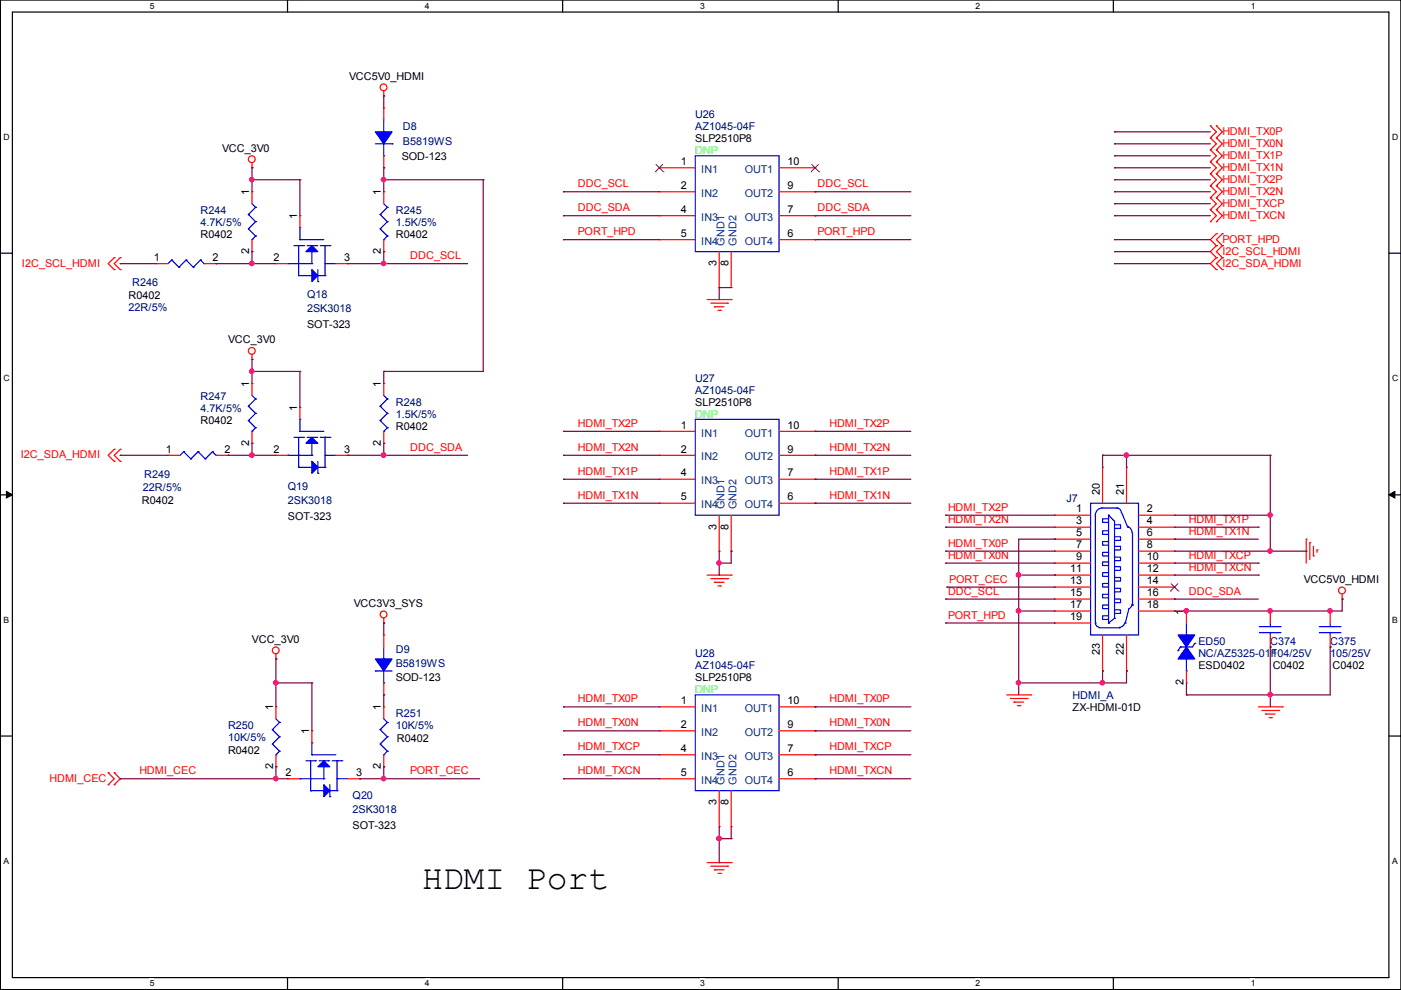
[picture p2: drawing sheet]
<svg xmlns="http://www.w3.org/2000/svg" width="297mm" height="210mm" viewBox="0 0 297 210" stroke-linecap="round" stroke-linejoin="round" font-family="sans-serif">
<path d="M.1 0h296.9v209.8h-296.9zM2.6 2.6h291.9v204.7h-291.9z" fill="none" stroke="#000" stroke-width=".25"/>
<g fill="#fff">
<path d="M31.7 .3h1v1.9h-1z"/>
<path d="M31.7 207.5h1v2h-1z"/>
</g>
<path d="M61 0v2.6M61 207.3v2.5" fill="none" stroke="#000" stroke-width=".25"/>
<g fill="#fff">
<path d="M90.1 .3h.9v1.9h-.9z"/>
<path d="M90.1 207.5h.9v2h-.9z"/>
</g>
<path d="M119.3 0v2.6M119.3 207.3v2.5" fill="none" stroke="#000" stroke-width=".25"/>
<g fill="#fff">
<path d="M148.4 .3h1v1.9h-1z"/>
<path d="M148.4 207.5h1v2h-1z"/>
</g>
<path d="M177.7 0v2.6M177.7 207.3v2.5" fill="none" stroke="#000" stroke-width=".25"/>
<g fill="#fff">
<path d="M206.8 .3h1v1.9h-1z"/>
<path d="M206.8 207.5h1v2h-1z"/>
</g>
<path d="M236.1 0v2.6M236.1 207.3v2.5" fill="none" stroke="#000" stroke-width=".25"/>
<g fill="#fff">
<path d="M265.2 .3h.9v1.9h-.9z"/>
<path d="M265.2 207.5h.9v2h-.9z"/>
<path d="M.8 28.1h1.1v2h-1.1z"/>
<path d="M295.1 28.1h1.2v2h-1.2z"/>
<path d="M.8 79.3h1.1v1.9h-1.1z"/>
<path d="M295.1 79.3h1.2v1.9h-1.2z"/>
</g>
<path d="M.1 53.7h2.5M294.5 53.7h2.5" fill="none" stroke="#000" stroke-width=".25"/>
<g fill="#fff">
<path d="M.8 130.5h1.1v1.9h-1.1z"/>
<path d="M295.1 130.5h1.1v1.9h-1.1z"/>
</g>
<path d="M.1 104.9h2.5M294.5 104.9h2.5" fill="none" stroke="#000" stroke-width=".25"/>
<path d="M1.4 104.2l1.2 .7-1.2 .7zM294.5 104.9l1.2-.7v1.4z" fill="#000" stroke="#000" stroke-width=".21"/>
<g fill="#fff">
<path d="M.8 181.6h1v2h-1z"/>
<path d="M295.1 181.6h1.1v2h-1.1z"/>
</g>
<path d="M.1 156.1h2.5M294.5 156.1h2.5" fill="none" stroke="#000" stroke-width=".25"/>
<g fill="none" stroke="#f00" stroke-width=".25">
<path d="M81.4 19.3v1M53.4 35.6h.1M53.4 34.6v1M81.4 20.3h.1M81.4 22.9h.1M81.4 35.6h.1M81.4 22.9v2.5M81.4 33v2.6M139.8 35.6h.1M139.8 35.6h7.6M165.2 35.6h7.6M172.8 35.6h.1"/>
<path d="M256.6 31.8h.1M256.6 29.2h.1M256.6 26.7h.1M256.6 34.3h.1M256.6 36.8h.1M256.6 39.4h.1M256.6 29.2l1.3 1.3-1.3 1.3M256.6 26.7l1.3 1.3-1.3 1.2M256.6 31.8l1.3 1.2-1.3 1.3M256.6 34.3l1.3 1.3-1.3 1.2M256.6 36.8l1.3 1.3-1.3 1.3M256.6 39.4l1.3 1.3-1.3 1.2"/>
<path d="M257.9 31.8h.1M257.9 29.2h.1M257.9 26.7h.1M257.9 34.3h.1M257.9 36.8h.1M257.9 39.4h.1M257.9 29.2l1.3 1.3-1.3 1.3M257.9 26.7l1.3 1.3-1.3 1.2M257.9 31.8l1.3 1.2-1.3 1.3M257.9 34.3l1.3 1.3-1.3 1.2M257.9 36.8l1.3 1.3-1.3 1.3M257.9 39.4l1.3 1.3-1.3 1.2"/>
<path d="M24.2 54.6h.1M24.2 57.2h.1M24.2 54.6l-1.3 1.3 1.3 1.3M25.5 54.6h.1M25.5 57.2h.1M25.5 54.6l-1.3 1.3 1.3 1.3M33.1 55.9h.1M33.1 55.9h2.5M43.3 55.9h2.5M45.8 55.9h.1M53.4 40.7h.1M53.4 53.4h.1"/>
<path d="M53.4 40.7v2.5M53.4 50.8v2.6M58.5 55.9h.1M58.5 55.9h2.5M63.6 45.7h.1M63.6 45.7v2.6M71.2 55.9h2.5M73.7 55.9h.1M81.4 40.7h.1M81.4 53.4h.1M81.4 40.7v2.5M81.4 50.8v2.6"/>
<path d="M139.8 40.7h.1M139.8 45.7h.1M139.8 50.8h.1M139.8 40.7h7.6M139.8 45.7h7.6M139.8 50.8h7.6M152.5 53.4v7.6M155 53.4v7.6M165.2 40.7h7.6M165.2 45.7h7.6M165.2 50.8h7.6M172.8 50.8h.1"/>
<path d="M172.8 45.7h.1M172.8 40.7h.1M256.6 41.9h.1M256.6 44.5h.1M256.6 47h.1M256.6 41.9l1.3 1.3-1.3 1.3M256.6 44.5l1.3 1.2-1.3 1.3M257.9 41.9h.1M257.9 44.5h.1M257.9 47h.1M257.9 49.5h.1M257.9 52.1h.1"/>
<path d="M257.9 54.6h.1M257.9 57.2h.1M257.9 41.9l1.3 1.3-1.3 1.3M257.9 44.5l1.3 1.2-1.3 1.3M257.9 49.5l-1.3 1.3 1.3 1.3M257.9 52.1l-1.3 1.3 1.3 1.2M257.9 54.6l-1.3 1.3 1.3 1.3M259.2 52.1h.1M259.2 49.5h.1M259.2 54.6h.1M259.2 57.2h.1M259.2 49.5l-1.3 1.3 1.3 1.3"/>
<path d="M259.2 52.1l-1.3 1.3 1.3 1.2M259.2 54.6l-1.3 1.3 1.3 1.3M53.4 76.2h.1M53.4 75.2v1M149.9 63.5h5.1M150.7 64.3h3.6M151.5 65h.1M151.5 65h2M152.2 65.8h.5M152.5 61h.1M152.7 65.8h.1M154.3 64.3h.1"/>
<path d="M155 63.5h.1M155 61h.1M24.2 95.3h.1M24.2 97.8h.1M24.2 95.3l-1.3 1.2 1.3 1.3M25.5 95.3h.1M25.5 97.8h.1M25.5 95.3l-1.3 1.2 1.3 1.3M35.6 96.5h.1M35.6 96.5h2.6M45.8 96.5h2.5M48.3 96.5h.1"/>
<path d="M53.4 81.3h.1M53.4 94h.1M53.4 81.3v2.5M53.4 91.5v2.5M58.5 96.5h.1M58.5 96.5h2.5M63.6 86.4h.1M63.6 86.4v2.5M71.2 96.5h2.5M73.7 96.5h.1M81.4 81.3h.1M81.4 94h.1"/>
<path d="M81.4 81.3v2.5M81.4 91.5v2.5M139.8 91.5h.1M139.8 96.5h.1M139.8 91.5h7.6M139.8 96.5h7.6M165.2 91.5h7.6M165.2 96.5h7.6M172.8 96.5h.1M172.8 91.5h.1M233.8 99.1h.1M233.8 99.1v7.6"/>
<path d="M238.8 99.1h.1M238.8 99.1v7.6M139.8 101.6h.1M139.8 106.7h.1M139.8 101.6h7.6M139.8 106.7h7.6M152.5 116.9h.1M152.5 109.2v7.7M155 116.9h.1M155 109.2v7.7M165.2 101.6h7.6M165.2 106.7h7.6"/>
<path d="M172.8 106.7h.1M172.8 101.6h.1M223.6 109.2h.1M223.6 111.8h.1M223.6 114.3h.1M223.6 116.9h.1M223.6 119.4h.1M223.6 109.2h7.6M223.6 111.8h7.6M223.6 114.3h7.6M223.6 116.9h7.6M223.6 119.4h7.6"/>
<path d="M241.4 109.2h7.6M241.4 111.8h7.6M241.4 114.3h7.6M241.4 116.9h7.6M241.4 119.4h7.6M249 109.2h.1M249 111.8h.1M249 114.3h.1M249 116.9h.1M249 119.4h.1M276.9 114.3h.1M276.9 114.3v5.1"/>
<path d="M277.7 115.1h.1M277.7 115.1v3.5M278.5 117.9h.1M278.5 115.8v2.1M279.2 116.6h.1M279.2 116.6v.5M58.5 139.7h.1M58.5 138.7v1M81.4 132.1h.1M81.4 134.6h.1M81.4 131.1v1M81.4 134.6v2.6"/>
<path d="M149.9 121.9h5.1M150.7 122.7h3.6M151.5 123.5h.1M151.5 123.5h2M152.2 124.2h.5M152.7 124.2h.1M154.3 122.7h.1M155 121.9h.1M223.6 121.9h.1M223.6 124.5h.1M223.6 127h.1M223.6 129.6h.1"/>
<path d="M223.6 132.1h.1M223.6 121.9h7.6M223.6 124.5h7.6M223.6 127h7.6M223.6 129.6h7.6M223.6 132.1h7.6M233.8 134.6v7.7M238.8 134.6v7.7M241.4 121.9h7.6M241.4 124.5h7.6M241.4 127h7.6M241.4 129.6h7.6"/>
<path d="M249 121.9h.1M249 124.5h.1M249 127h.1M249 129.6h.1M251.5 129.6h.1M251.5 129.6v2.5M269.3 137.2h.1M269.3 129.6h.1M269.3 129.6v2.5M269.3 134.6v2.6M282 137.2h.1M282 129.6h.1"/>
<path d="M282 129.6v2.5M282 134.6v2.6M284.6 127h.1M284.6 126v1M58.5 149.9h.1M58.5 149.9v2.5M66.1 155h.1M66.1 155v2.5M81.4 147.3h.1M81.4 149.9h.1M81.4 144.8v2.5M81.4 149.9v2.5"/>
<path d="M139.8 149.9h.1M139.8 155h.1M139.8 149.9h7.6M139.8 155h7.6M165.2 149.9h7.6M165.2 155h7.6M172.8 155h.1M172.8 149.9h.1M213.4 147.3h5.1M214.2 148.1h3.6M215 148.9h.1M215 148.9h2"/>
<path d="M215.7 149.6h.5M216.2 149.6h.1M217.8 148.1h.1M218.5 147.3h.1M233.8 142.3h.1M238.8 142.3h.1M251.5 144.8h.1M251.5 142.3v2.5M266.8 149.9h5.1M267.5 150.6h3.6M268.3 151.4h.1M268.3 151.4h2"/>
<path d="M269.1 152.2h.5M269.6 152.2h.1M271.1 150.6h.1M271.9 149.9h.1M22.9 163.8h.1M22.9 166.4h.1M22.9 163.8l1.3 1.3-1.3 1.3M24.2 166.4h.1M24.2 163.8h.1M24.2 163.8l1.3 1.3-1.3 1.3M58.5 162.6h.1M58.5 160v2.6"/>
<path d="M61 165.1h.1M61 165.1h2.6M73.7 165.1h2.6M76.3 165.1h.1M81.4 162.6h.1M81.4 160v2.6M139.8 160h.1M139.8 165.1h.1M139.8 160h7.6M139.8 165.1h7.6M152.5 175.3h.1M152.5 167.7v7.6"/>
<path d="M155 175.3h.1M155 167.7v7.6M165.2 160h7.6M165.2 165.1h7.6M172.8 165.1h.1M172.8 160h.1M149.9 182.9h5.1M150.7 183.7h3.6M151.5 184.4h.1M151.5 184.4h2M152.2 185.2h.5M152.7 185.2h.1"/>
<path d="M154.3 183.7h.1M155 182.9h.1"/>
<circle cx="81.3" cy="18.5" r=".72"/>
<circle cx="53.4" cy="33.8" r=".72"/>
<circle cx="53.4" cy="74.4" r=".72"/>
<circle cx="58.5" cy="137.9" r=".72"/>
<circle cx="81.3" cy="130.3" r=".72"/>
<circle cx="284.5" cy="125.2" r=".72"/>
</g>
<g fill="none" stroke="#00f" stroke-width=".25">
<path d="M79.6 30.5h3.5M81.4 28h.1M81.4 33h.1M81.4 25.4v2.6M81.4 30.5v2.5M83.1 30.5h.1M147.4 33h17.8v20.4h-17.8zM36.4 55.1h.1M36.4 55.1l-.8 .8M36.4 55.1l1.5 1.6M37.9 56.7h.1M39.5 55.1h.1"/>
<path d="M39.5 55.1l-1.6 1.6M39.5 55.1l1.5 1.6M41 56.7h.1M42.5 55.1h.1M42.5 55.1l-1.5 1.6M42.5 55.1l.8 .8M43.3 55.9h.1M52.7 45.5h.1M52.7 48.5h.1M52.7 45.5l1.5 1.5M52.7 48.5l1.5 1.6M53.4 50.8h.1"/>
<path d="M53.4 43.2l.8 .8M54.2 44h.1M54.2 47h.1M54.2 50.1h.1M54.2 44l-1.5 1.5M54.2 47l-1.5 1.5M54.2 50.1l-.8 .7M61 55.9h.1M61 55.9h5.1M62.3 52.1h2M63.3 58.4h.1M63.3 52.1v6.3"/>
<path d="M63.3 58.4h2.8M63.6 50.8h.1M63.6 48.3h.1M63.6 50.8h5.1M63.6 48.3v2.5M64.3 52.1h.1M65.1 52.1h2M66.1 58.4h.1M66.1 55.9h.1M66.1 53.4v2.5M67.1 52.1h.1M67.4 59.7h.1"/>
<path d="M67.4 57.2v2.5M67.4 58.4h1.5M67.9 52.1h2M68.9 58.4h.1M68.9 52.1h.1M68.9 55.9h.1M68.9 52.1v6.3M68.9 55.9h2.3M69.9 52.1h.1M80.6 45.5h.1M80.6 48.5h.1M80.6 45.5l1.5 1.5"/>
<path d="M80.6 48.5l1.5 1.6M81.4 50.8h.1M81.4 43.2l.7 .8M82.1 44h.1M82.1 47h.1M82.1 50.1h.1M82.1 44l-1.5 1.5M82.1 47l-1.5 1.5M82.1 50.1l-.7 .7M38.9 95.8h.1M38.9 95.8l-.7 .7M38.9 95.8l1.6 1.5"/>
<path d="M40.5 97.3h.1M42 95.8h.1M42 95.8l-1.5 1.5M42 95.8l1.5 1.5M43.5 97.3h.1M45 95.8h.1M45 95.8l-1.5 1.5M45 95.8l.8 .7M45.8 96.5h.1M52.7 86.1h.1M52.7 89.2h.1M52.7 86.1l1.5 1.5"/>
<path d="M52.7 89.2l1.5 1.5M53.4 91.5h.1M53.4 83.8l.8 .8M54.2 84.6h.1M54.2 87.6h.1M54.2 90.7h.1M54.2 84.6l-1.5 1.5M54.2 87.6l-1.5 1.6M54.2 90.7l-.8 .8M61 96.5h.1M61 96.5h5.1M62.3 92.7h2"/>
<path d="M63.3 99.1h.1M63.3 92.7v6.4M63.3 99.1h2.8M63.6 91.5h.1M63.6 88.9h.1M63.6 88.9v2.6M63.6 91.5h5.1M64.3 92.7h.1M65.1 92.7h2M66.1 99.1h.1M66.1 96.5h.1M66.1 94v2.5"/>
<path d="M67.1 92.7h.1M67.4 97.8v2.5M67.4 99.1h1.5M67.9 92.7h2M68.9 99.1h.1M68.9 92.7h.1M68.9 96.5h.1M68.9 92.7v6.4M68.9 96.5h2.3M69.9 92.7h.1M80.6 86.1h.1M80.6 89.2h.1"/>
<path d="M80.6 86.1l1.5 1.5M80.6 89.2l1.5 1.5M81.4 91.5h.1M81.4 83.8l.7 .8M82.1 84.6h.1M82.1 87.6h.1M82.1 90.7h.1M82.1 84.6l-1.5 1.5M82.1 87.6l-1.5 1.6M82.1 90.7l-.7 .8M147.4 88.9h17.8v20.3h-17.8zM67.4 100.3h.1"/>
<path d="M231.2 106.7h10.2v27.9h-10.2zM232.2 109.2v22.9M233.5 107.7h3.3M233.8 107.7a1.49 1.49 0 0 0-1.5 1.8M235 109.2h.1M235 110h-1.2v.8h1.2M235 112.5h-1.2v.8h1.2M235 114.8h-1.2v.8h1.2M235 117.1h-1.2v.8h1.2M235 119.1h-1.2v.8h1.2M235 109.2v22.9M235 109.2l1.3 1.3v20.6"/>
<path d="M236.3 111.3h1.3v.7h-1.3M236.3 113.8h1.3v.8h-1.3M236.3 115.8h1.3v.8h-1.3M236.3 118.1h1.3v.8h-1.3M236.8 107.7a.98 .98 0 0 1 .9 1M236.8 107.7h.1M237.8 108.7l1.3 3.1M239.1 111.6a1.48 1.48 0 0 1 .9 1.4M239.1 111.8h.1M240.1 113v15.3M81.4 139.7h.1M81.4 137.2v2.5"/>
<path d="M232.2 132.1a.97 .97 0 0 0 .8 .9M232.2 132.1h.1M233 133.1h4.3M235 132.1h.1M235 121.4h-1.2v.8h1.2M235 123.7h-1.2v.8h1.2M235 126h-1.2v.8h1.2M235 128.3h-1.2v.7h1.2M235 130.6h-1.2v.7h1.2M236.3 131.1h.1M236.3 120.2h1.3v.7h-1.3M236.3 122.4h1.3v.8h-1.3"/>
<path d="M236.3 124.7h1.3v.8h-1.3M236.3 127h1.3v.8h-1.3M236.3 129.3h1.3v.8h-1.3M236.3 131.1l-1.3 1M237.3 133.1h.1M238.5 132.1a1.23 1.23 0 0 1-1.2 .9M238.6 132.1h.1M239.4 129l-.8 3.1M240 128a1.24 1.24 0 0 1-.7 1.1M240.1 128.3h.1M249.8 137.9h.1M250.3 137.2h.1"/>
<path d="M250.3 137.2l-.5 .7M251.5 134.6h.1M251.5 132.1v2.5M251.5 139.7v2.6M253.3 136.4h.1M253.3 136.4l-.5 .8h-2.5M267 132.9h.1M267 134.1h.1M267 132.9h4.6M267 134.1h4.6M269.3 134.1h.1M269.3 132.9h.1"/>
<path d="M269.3 132.1v.8M269.3 134.1v.5M279.7 132.9h.1M279.7 134.1h.1M279.7 132.9h4.6M279.7 134.1h4.6M282 134.1h.1M282 132.9h.1M282 132.1v.8M282 134.1v.5M57.7 154.7h.1M57.7 157.7h.1"/>
<path d="M57.7 154.7l1.6 1.5M57.7 157.7l1.6 1.6M58.5 152.4l.8 .8M59.3 153.2h.1M59.3 156.2h.1M59.3 159.3h.1M59.3 153.2l-1.6 1.5M59.3 156.2l-1.6 1.5M59.3 159.3l-.8 .7M66.1 157.5h.1M66.1 157.5v2.5M79.6 142.3h.1"/>
<path d="M79.6 142.3h3.5M80.6 154.7h.1M80.6 157.7h.1M80.6 154.7l1.5 1.5M80.6 157.7l1.5 1.6M81.4 144.8h.1M81.4 142.3v2.5M81.4 152.4l.7 .8M82.1 153.2h.1M82.1 156.2h.1M82.1 159.3h.1M82.1 153.2l-1.5 1.5"/>
<path d="M82.1 156.2l-1.5 1.5M82.1 159.3l-.7 .7M147.4 147.3h17.8v20.4h-17.8zM251.5 142.3h.1M58.5 160h.1M63.6 165.1h.1M63.6 165.1h5.1M64.9 161.3h2M65.9 167.7h.1M65.9 161.3v6.4M65.9 167.7h2.8M66.1 160h.1"/>
<path d="M66.1 160h5.1M66.9 161.3h.1M67.6 161.3h2.1M68.7 167.7h.1M68.7 165.1h.1M68.7 162.6v2.5M69.7 161.3h.1M69.9 168.9h.1M69.9 166.4v2.5M69.9 167.7h1.6M70.4 161.3h2.1M71.5 167.7h.1"/>
<path d="M71.5 161.3h.1M71.5 165.1h.1M71.5 161.3v6.4M71.5 165.1h2.2M72.5 161.3h.1M81.4 160h.1"/>
</g>
<g fill="#00f" stroke="#00f" stroke-width=".25">
<path d="M64.9 53.4l1.2-1.3 1.3 1.3z"/>
<path d="M66.1 57.2l1.3 1.2-1.3 1.3z"/>
<path d="M67.4 162.6l1.3-1.3 1.2 1.3z"/>
<path d="M68.7 166.4l1.2 1.3-1.2 1.2z"/>
<path d="M66.1 92.7l1.3 1.3h-2.5z"/>
<path d="M66.1 97.8l1.3 1.3-1.3 1.2z"/>
<path d="M79.6 28h3.5l-1.7 2.5z" fill-rule="evenodd"/>
<path d="M79.6 139.7h3.5l-1.7 2.6z" fill-rule="evenodd"/>
<path d="M249.8 134.6h3.5l-1.8 2.6z" fill-rule="evenodd"/>
<path d="M251.5 137.2l1.8 2.5h-3.5z" fill-rule="evenodd"/>
</g>
<path d="M138.9 36.4h.1M139 34.8l1.6 1.6M140.5 34.8l-1.6 1.6M140.6 36.4h.1M172 36.4h.1M172 34.8l1.7 1.6M173.6 34.8l-1.6 1.6M173.7 36.4h.1M248.2 125.3h.1M248.2 123.7l1.7 1.6M249.8 123.7l-1.6 1.6M249.9 125.3h.1" fill="none" stroke="#804000" stroke-width=".21"/>
<g fill="none" stroke="#800040" stroke-width=".25">
<path d="M53.4 38.1h.1M53.4 35.6h.1M53.4 35.6v5.1M53.4 38.1h10.2M63.6 38.1h.1M63.6 38.1v7.6M81.4 35.6h.1M81.4 20.3h.1M81.4 38.1h.1M81.4 20.3v2.6M81.4 35.6v5.1M81.4 38.1h21"/>
<path d="M102.4 38.1h.1M102.4 38.1v40.7h-21M236.3 38.1h.1M236.3 28h.1M236.3 30.5h.1M236.3 33h.1M236.3 35.6h.1M236.3 38.1h20.3M236.3 28h20.3M236.3 30.5h20.3M236.3 33h20.3M236.3 35.6h20.3"/>
<path d="M25.5 55.9h.1M25.5 55.9h7.6M45.8 55.9h.1M45.8 55.9h12.7M53.4 55.9h.1M53.4 53.4h.1M53.4 53.4v2.5M73.7 55.9h.1M73.7 55.9h25.4M81.4 55.9h.1M81.4 53.4h.1M81.4 53.4v2.5"/>
<path d="M119.5 40.7h.1M119.5 45.7h.1M119.5 50.8h.1M119.5 45.7h20.3M119.5 40.7h20.3M119.5 50.8h20.3M172.8 45.7h.1M172.8 40.7h.1M172.8 50.8h.1M172.8 45.7h20.3M172.8 40.7h20.3M172.8 50.8h20.3"/>
<path d="M236.3 40.7h.1M236.3 43.2h.1M236.3 45.7h.1M236.3 50.8h.1M236.3 53.4h.1M236.3 55.9h.1M236.3 45.7h20.3M236.3 40.7h20.3M236.3 50.8h20.3M236.3 55.9h20.3M236.3 43.2h20.3M236.3 53.4h20.3"/>
<path d="M53.4 78.8h.1M53.4 76.2h.1M53.4 76.2v5.1M53.4 78.8h10.2M63.6 78.8h.1M63.6 78.8v7.6M81.4 78.8h.1M81.4 78.8v2.5M152.5 61h.1M152.5 61v2.5M152.5 61h2.5M25.5 96.5h.1"/>
<path d="M25.5 96.5h10.1M48.3 96.5h.1M48.3 96.5h10.2M53.4 94h.1M53.4 96.5h.1M53.4 94v2.5M73.7 96.5h.1M73.7 96.5h25.4M81.4 94h.1M81.4 96.5h.1M81.4 94v2.5M119.5 96.5h.1"/>
<path d="M119.5 91.5h.1M119.5 96.5h20.3M119.5 91.5h20.3M172.8 91.5h.1M172.8 96.5h.1M172.8 96.5h20.3M172.8 91.5h20.3M233.8 96.5h.1M233.8 96.5h35.5M233.8 96.5v2.6M238.8 96.5h.1M238.8 96.5v2.6"/>
<path d="M269.3 96.5h.1M269.3 96.5v20.4M119.5 101.6h.1M119.5 106.7h.1M119.5 101.6h20.3M119.5 106.7h20.3M152.5 119.4h.1M152.5 116.9v5M155 116.9h.1M155 116.9v2.5h-2.5M172.8 101.6h.1M172.8 106.7h.1"/>
<path d="M172.8 101.6h20.3M172.8 106.7h20.3M200.5 109.2h.1M200.5 111.8h.1M200.5 116.9h.1M200.5 119.4h.1M200.5 119.4h23.1M200.5 111.8h23.1M200.5 109.2h23.1M200.5 116.9h23.1M223.6 114.3h.1M223.6 114.3h-7.6v33"/>
<path d="M249 114.3h.1M249 119.4h17.8M249 114.3h17.8M249 111.8h17.8M249 109.2h20.3M249 116.9h27.9M266.8 119.4h.1M266.8 111.8h.1M269.3 116.9h.1M269.3 109.2h.1M276.9 116.9h.1M58.5 139.7h.1"/>
<path d="M58.5 139.7v10.2M81.4 132.1h.1M81.4 132.1v2.5M152.5 121.9h.1M200.5 132.1h.1M200.5 127h.1M200.5 132.1h23.1M200.5 127h23.1M200.7 124.5h.1M200.7 124.5h22.9M216 121.9h.1M216 129.6h.1"/>
<path d="M216 129.6h7.6M216 121.9h7.6M223.6 121.9h.1M249 127h.1M249 127h17.8M249 121.9h17.8M251.5 129.6h.1M266.8 121.9h.1M269.3 129.6h.1M269.3 137.2h.1M269.3 137.2v12.7M282 129.6h.1"/>
<path d="M282 137.2h.1M282 137.2v10.1h-30.5M284.6 127h.1M284.6 127v2.6h-35.6M58.5 144.8h.1M58.5 144.8h7.6M66.1 144.8h.1M66.1 144.8v10.2M81.4 147.3h.1M81.4 147.3v2.6M119.5 149.9h.1M119.5 155h.1"/>
<path d="M119.5 155h20.3M119.5 149.9h20.3M172.8 155h.1M172.8 149.9h.1M172.8 155h20.3M172.8 149.9h20.3M216 144.8h.1M233.8 144.8h.1M233.8 142.3h.1M233.8 142.3v2.5M238.8 142.3h.1M238.8 142.3v2.5h-22.8"/>
<path d="M251.5 147.3h.1M251.5 144.8v2.5M269.3 147.3h.1M25.5 165.1h.1M25.5 165.1h35.5M58.5 162.6h.1M58.5 165.1h.1M58.5 162.6v2.5M76.3 165.1h.1M76.3 165.1h25.4M81.4 165.1h.1M81.4 162.6h.1"/>
<path d="M81.4 162.6v2.5M119.5 165.1h.1M119.5 160h.1M119.5 165.1h20.3M119.5 160h20.3M152.5 177.8h.1M152.5 175.3v7.6M152.5 177.8h2.5M155 177.8h.1M155 175.3v2.5M172.8 165.1h.1M172.8 160h.1"/>
<path d="M172.8 165.1h20.3M172.8 160h20.3M152.5 182.9h.1"/>
</g>
<g fill="#f0f" stroke="#f0f" stroke-width=".25">
<circle cx="53.4" cy="78.7" r=".47"/>
<circle cx="53.4" cy="55.9" r=".47"/>
<circle cx="81.3" cy="55.9" r=".47"/>
<circle cx="53.4" cy="38.1" r=".47"/>
<circle cx="81.3" cy="96.5" r=".47"/>
<circle cx="81.3" cy="38.1" r=".47"/>
<circle cx="58.5" cy="165.1" r=".47"/>
<circle cx="81.3" cy="165.1" r=".47"/>
<circle cx="58.5" cy="144.8" r=".47"/>
<circle cx="282" cy="129.5" r=".47"/>
<circle cx="233.7" cy="144.8" r=".47"/>
<circle cx="215.9" cy="144.8" r=".47"/>
<circle cx="238.8" cy="96.5" r=".47"/>
<circle cx="53.4" cy="96.5" r=".47"/>
<circle cx="215.9" cy="121.9" r=".47"/>
<circle cx="215.9" cy="129.5" r=".47"/>
<circle cx="251.5" cy="129.5" r=".47"/>
<circle cx="269.3" cy="129.5" r=".47"/>
<circle cx="269.3" cy="147.3" r=".47"/>
<circle cx="269.3" cy="116.8" r=".47"/>
<circle cx="269.3" cy="109.2" r=".47"/>
<circle cx="152.4" cy="119.4" r=".47"/>
<circle cx="152.4" cy="177.8" r=".47"/>
</g>
<text font-size="7.4" x="89.5" y="188.4">HDMI Port</text>
<g font-size="2.3">
<text x="74" y="16.9">VCC5V0_HDMI</text>
<text x="47.1" y="32.2">VCC_3V0</text>
<text x="85.2" y="34">SOD-123</text>
<text x="144.4" y="35">1</text>
<text x="147.4" y="30.2">SLP2510P8</text>
<text x="167" y="35">10</text>
<text x="52.8" y="41.4" transform="rotate(-90 52.8 41.4)">1</text>
<text x="80.8" y="41.4" transform="rotate(-90 80.8 41.4)">1</text>
<text x="144.4" y="40.1">2</text>
<text x="167" y="40.1">9</text>
<text x="63" y="46.5" transform="rotate(-90 63 46.5)">1</text>
<text x="144.4" y="45.1">4</text>
<text x="167" y="45.1">7</text>
<text x="42.5" y="50.5">R0402</text>
<text x="52.8" y="53.9" transform="rotate(-90 52.8 53.9)">2</text>
<text x="80.8" y="53.9" transform="rotate(-90 80.8 53.9)">2</text>
<text x="83.9" y="50.5">R0402</text>
<text x="144.4" y="50.2">5</text>
<text x="167" y="50.2">6</text>
<text x="32.6" y="55.3">1</text>
<text x="45" y="55.3">2</text>
<text x="58" y="55.3">2</text>
<text x="73" y="55.3">3</text>
<text x="151.9" y="56.4" transform="rotate(-90 151.9 56.4)">3</text>
<text x="154.4" y="56.4" transform="rotate(-90 154.4 56.4)">8</text>
<text x="27.3" y="63.4">R0402</text>
<text x="65.1" y="69.5">SOT-323</text>
<text x="48.3" y="72.8">VCC_3V0</text>
<text x="52.8" y="82.1" transform="rotate(-90 52.8 82.1)">1</text>
<text x="80.8" y="82.1" transform="rotate(-90 80.8 82.1)">1</text>
<text x="42.5" y="89.8">R0402</text>
<text x="63" y="87.1" transform="rotate(-90 63 87.1)">1</text>
<text x="147.4" y="86">SLP2510P8</text>
<text x="35.1" y="95.9">1</text>
<text x="47.6" y="95.9">2</text>
<text x="52.8" y="94.5" transform="rotate(-90 52.8 94.5)">2</text>
<text x="58" y="95.9">2</text>
<text x="73" y="95.9">3</text>
<text x="80.8" y="94.5" transform="rotate(-90 80.8 94.5)">2</text>
<text x="83.9" y="91.1">R0402</text>
<text x="144.4" y="90.9">1</text>
<text x="144.4" y="95.9">2</text>
<text x="167" y="95.9">9</text>
<text x="167" y="90.9">10</text>
<text x="144.4" y="101">4</text>
<text x="167" y="101">7</text>
<text x="30.1" y="106.9">R0402</text>
<text x="144.4" y="106.1">5</text>
<text x="167" y="106.1">6</text>
<text x="233.2" y="104.9" transform="rotate(-90 233.2 104.9)">20</text>
<text x="238.3" y="104.9" transform="rotate(-90 238.3 104.9)">21</text>
<text x="61" y="110.2">SOT-323</text>
<text x="151.9" y="112.3" transform="rotate(-90 151.9 112.3)">3</text>
<text x="154.4" y="112.3" transform="rotate(-90 154.4 112.3)">8</text>
<text x="228.2" y="108.6">1</text>
<text x="228.2" y="111.2">3</text>
<text x="228.2" y="113.7">5</text>
<text x="243.2" y="108.6">2</text>
<text x="243.2" y="111.2">4</text>
<text x="243.2" y="113.7">6</text>
<text x="228.2" y="116.3">7</text>
<text x="228.2" y="118.8">9</text>
<text x="243.2" y="116.3">8</text>
<text x="243.2" y="118.8">10</text>
<text x="226.9" y="121.3">11</text>
<text x="226.9" y="123.9">13</text>
<text x="243.2" y="121.3">12</text>
<text x="243.2" y="123.9">14</text>
<text x="276.4" y="123.6">VCC5V0_HDMI</text>
<text x="75" y="128.7">VCC3V3_SYS</text>
<text x="226.9" y="126.4">15</text>
<text x="226.9" y="129">17</text>
<text x="226.9" y="131.5">19</text>
<text x="243.2" y="126.4">16</text>
<text x="243.2" y="129">18</text>
<text x="251" y="130.3" transform="rotate(-90 251 130.3)">1</text>
<text x="53.4" y="136.3">VCC_3V0</text>
<text x="233.2" y="139" transform="rotate(-90 233.2 139)">23</text>
<text x="238.3" y="139" transform="rotate(-90 238.3 139)">22</text>
<text x="254.1" y="141.9">ESD0402</text>
<text x="269.8" y="141.9">C0402</text>
<text x="282.5" y="141.9">C0402</text>
<text x="83.9" y="144.5">SOD-123</text>
<text x="144.4" y="149.3">1</text>
<text x="147.4" y="144.5">SLP2510P8</text>
<text x="167" y="149.3">10</text>
<text x="251" y="145.3" transform="rotate(-90 251 145.3)">2</text>
<text x="57.9" y="150.6" transform="rotate(-90 57.9 150.6)">1</text>
<text x="65.5" y="155.7" transform="rotate(-90 65.5 155.7)">1</text>
<text x="80.8" y="150.6" transform="rotate(-90 80.8 150.6)">1</text>
<text x="144.4" y="154.4">2</text>
<text x="167" y="154.4">9</text>
<text x="227.4" y="150.8">ZX-HDMI-01D</text>
<text x="48.3" y="159.9">R0402</text>
<text x="84.2" y="157.4">R0402</text>
<text x="144.4" y="159.4">4</text>
<text x="167" y="159.4">7</text>
<text x="57.9" y="163.1" transform="rotate(-90 57.9 163.1)">2</text>
<text x="60.5" y="164.5">2</text>
<text x="75.5" y="164.5">3</text>
<text x="80.8" y="163.1" transform="rotate(-90 80.8 163.1)">2</text>
<text x="144.4" y="164.5">5</text>
<text x="167" y="164.5">6</text>
<text x="151.9" y="170.7" transform="rotate(-90 151.9 170.7)">3</text>
<text x="154.4" y="170.7" transform="rotate(-90 154.4 170.7)">8</text>
<text x="74.8" y="175.7">SOT-323</text>
</g>
<g font-size="2.3" fill="#000080">
<text x="85.4" y="27.6">D8</text>
<text x="147.4" y="25.1">U26</text>
<text x="147.4" y="27.6">AZ1045-04F</text>
<text x="85.4" y="30.7">B5819WS</text>
<text x="42.5" y="45.4">R244</text>
<text x="42.5" y="47.9">4.7K/5%</text>
<text x="83.9" y="45.4">R245</text>
<text x="83.9" y="47.9">1.5K/5%</text>
<text x="27.3" y="66">22R/5%</text>
<text x="28" y="60.6">R246</text>
<text x="65.1" y="63.2">Q18</text>
<text x="65.1" y="66.2">2SK3018</text>
<text x="147.4" y="81">U27</text>
<text x="147.4" y="83.5">AZ1045-04F</text>
<text x="42.5" y="84.8">R247</text>
<text x="42.5" y="87.3">4.7K/5%</text>
<text x="83.9" y="86">R248</text>
<text x="83.9" y="88.6">1.5K/5%</text>
<text x="30.6" y="101.3">R249</text>
<text x="30.3" y="104.1">22R/5%</text>
<text x="61" y="103.8">Q19</text>
<text x="61" y="106.9">2SK3018</text>
<text x="226.1" y="106.4">J7</text>
<text x="254.1" y="136.8">ED50</text>
<text x="269.3" y="136.8">C374</text>
<text x="282" y="136.8">C375</text>
<text x="83.9" y="138.4">D9</text>
<text x="83.9" y="141.4">B5819WS</text>
<text x="147.4" y="139.4">U28</text>
<text x="147.4" y="141.9">AZ1045-04F</text>
<text x="254.1" y="139.4">NC/AZ5325-01F</text>
<text x="269.6" y="139.4">104/25V</text>
<text x="282" y="139.4">105/25V</text>
<text x="227.4" y="148.3">HDMI_A</text>
<text x="48.3" y="154.6">R250</text>
<text x="83.9" y="152.1">R251</text>
<text x="83.9" y="154.6">10K/5%</text>
<text x="48.3" y="157.2">10K/5%</text>
<text x="74.8" y="169.3">Q20</text>
<text x="74.8" y="172.4">2SK3018</text>
</g>
<g font-size="2.3" fill="#f00">
<text x="259.2" y="28.6">HDMI_TX0P</text>
<text x="259.2" y="31.2">HDMI_TX0N</text>
<text x="259.2" y="33.7">HDMI_TX1P</text>
<text x="122.5" y="39.7">DDC_SCL</text>
<text x="173.3" y="39.7">DDC_SCL</text>
<text x="259.2" y="36.3">HDMI_TX1N</text>
<text x="259.2" y="38.8">HDMI_TX2P</text>
<text x="259.2" y="41.3">HDMI_TX2N</text>
<text x="122.5" y="44.8">DDC_SDA</text>
<text x="173.3" y="44.8">DDC_SDA</text>
<text x="259.2" y="43.9">HDMI_TXCP</text>
<text x="259.2" y="46.4">HDMI_TXCN</text>
<text x="122.5" y="49.9">PORT_HPD</text>
<text x="173.3" y="49.9">PORT_HPD</text>
<text x="259.2" y="51.5">PORT_HPD</text>
<text x="4.7" y="56.6">I2C_SCL_HDMI</text>
<text x="87" y="55">DDC_SCL</text>
<text x="259.2" y="54">I2C_SCL_HDMI</text>
<text x="259.2" y="56.6">I2C_SDA_HDMI</text>
<text x="87" y="95.6">DDC_SDA</text>
<text x="122.5" y="95.6">HDMI_TX2N</text>
<text x="122.5" y="90.5">HDMI_TX2P</text>
<text x="175.9" y="90.5">HDMI_TX2P</text>
<text x="175.9" y="95.6">HDMI_TX2N</text>
<text x="4.4" y="97.2">I2C_SDA_HDMI</text>
<text x="122.5" y="100.7">HDMI_TX1P</text>
<text x="175.9" y="100.7">HDMI_TX1P</text>
<text x="122.5" y="105.8">HDMI_TX1N</text>
<text x="175.9" y="105.8">HDMI_TX1N</text>
<text x="201" y="108.3">HDMI_TX2P</text>
<text x="201" y="110.8">HDMI_TX2N</text>
<text x="252.1" y="113.4">HDMI_TX1N</text>
<text x="252.1" y="110.8">HDMI_TX1P</text>
<text x="201" y="115.9">HDMI_TX0P</text>
<text x="201" y="118.5">HDMI_TX0N</text>
<text x="252.1" y="118.5">HDMI_TXCP</text>
<text x="201.3" y="123.5">PORT_CEC</text>
<text x="252.1" y="121">HDMI_TXCN</text>
<text x="201" y="131.2">PORT_HPD</text>
<text x="201" y="126.1">DDC_SCL</text>
<text x="252.1" y="126.1">DDC_SDA</text>
<text x="122.5" y="148.9">HDMI_TX0P</text>
<text x="175.9" y="148.9">HDMI_TX0P</text>
<text x="122.5" y="154">HDMI_TX0N</text>
<text x="175.9" y="154">HDMI_TX0N</text>
<text x="122.5" y="159.1">HDMI_TXCP</text>
<text x="175.9" y="159.1">HDMI_TXCP</text>
<text x="10.5" y="165.8">HDMI_CEC</text>
<text x="29.5" y="164.2">HDMI_CEC</text>
<text x="87" y="164.2">PORT_CEC</text>
<text x="122.5" y="164.2">HDMI_TXCN</text>
<text x="175.9" y="164.2">HDMI_TXCN</text>
</g>
<g font-size="2.3" fill="#0f0">
<text x="147.4" y="32.7">DNP</text>
<text x="147.4" y="88.6">DNP</text>
<text x="147.4" y="147">DNP</text>
</g>
<g font-size="2.3" fill="#004080">
<text x="148.7" y="36.7">IN1</text>
<text x="148.7" y="41.8">IN2</text>
<text x="157.9" y="41.8">OUT2</text>
<text x="157.9" y="36.7">OUT1</text>
<text x="148.7" y="46.8">IN3</text>
<text x="157.9" y="46.8">OUT3</text>
<text x="148.7" y="51.9">IN4</text>
<text x="153.6" y="52.1" transform="rotate(-90 153.6 52.1)">GND1</text>
<text x="156.1" y="52.1" transform="rotate(-90 156.1 52.1)">GND2</text>
<text x="157.9" y="51.9">OUT4</text>
<text x="148.7" y="92.6">IN1</text>
<text x="157.9" y="92.6">OUT1</text>
<text x="148.7" y="97.6">IN2</text>
<text x="157.9" y="97.6">OUT2</text>
<text x="148.7" y="102.7">IN3</text>
<text x="148.7" y="107.8">IN4</text>
<text x="153.6" y="108" transform="rotate(-90 153.6 108)">GND1</text>
<text x="156.1" y="108" transform="rotate(-90 156.1 108)">GND2</text>
<text x="157.9" y="107.8">OUT4</text>
<text x="157.9" y="102.7">OUT3</text>
<text x="148.7" y="151">IN1</text>
<text x="157.9" y="151">OUT1</text>
<text x="148.7" y="156.1">IN2</text>
<text x="148.7" y="161.1">IN3</text>
<text x="157.9" y="161.1">OUT3</text>
<text x="157.9" y="156.1">OUT2</text>
<text x="148.7" y="166.2">IN4</text>
<text x="153.6" y="166.4" transform="rotate(-90 153.6 166.4)">GND1</text>
<text x="156.1" y="166.4" transform="rotate(-90 156.1 166.4)">GND2</text>
<text x="157.9" y="166.2">OUT4</text>
</g>
<g font-size="1.8">
<text x="31.7" y="1.9">5</text>
<text x="90.1" y="1.9">4</text>
<text x="148.4" y="1.9">3</text>
<text x="206.8" y="1.9">2</text>
<text x="265.2" y="1.9">1</text>
<text x=".8" y="29.7">D</text>
<text x="295.1" y="29.7">D</text>
<text x=".8" y="80.9">C</text>
<text x="295.1" y="80.9">C</text>
<text x=".8" y="132.1">B</text>
<text x="295.1" y="132.1">B</text>
<text x=".8" y="183.2">A</text>
<text x="295.1" y="183.2">A</text>
<text x="31.7" y="209.1">5</text>
<text x="90.1" y="209.1">4</text>
<text x="148.4" y="209.1">3</text>
<text x="206.8" y="209.1">2</text>
<text x="265.2" y="209.1">1</text>
</g>
</svg>
